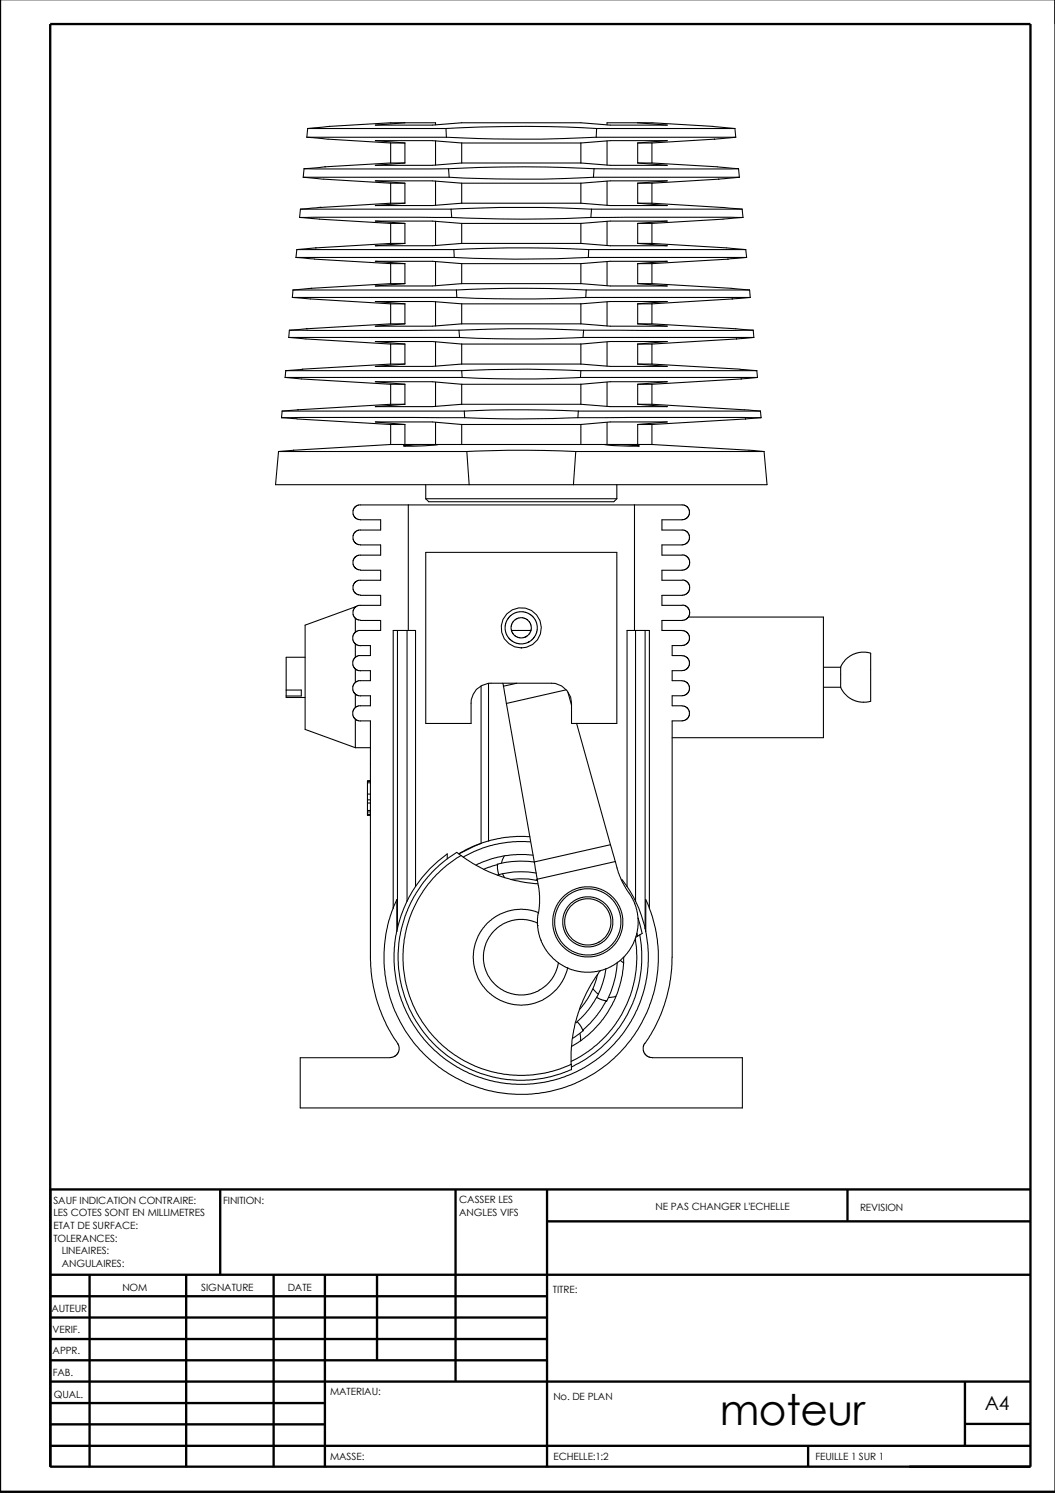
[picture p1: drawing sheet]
<svg xmlns="http://www.w3.org/2000/svg" width="210mm" height="297mm" viewBox="0 0 210 297" stroke-linecap="round" stroke-linejoin="round" font-family="sans-serif">
<g fill="none" stroke="#000" stroke-width=".47">
<path d="M0 -.1v296.9h209.9M10 4.8h195v287h-195zM43.8 236.6v17M90.6 236.6v38.3M108.8 236.6v55.3M168.6 236.6v6.3M205 236.6h-195v55.3M10 257.9h98.8M10 253.6h195M17.8 253.6v38.3M37 253.6v38.3M54.4 253.6v38.3"/>
<path d="M64.6 253.6v38.3M75 253.6v17M108.8 243h96.2M10 274.9h195M10 279.1h54.6M10 262.1h98.8M10 266.4h98.8M10 270.6h98.8M192 274.8v12.7M10 283.4h54.6M10 287.7h195M160.8 287.5v4.3"/>
<path d="M192 283.3h13"/>
</g>
<g fill="none" stroke="#000" stroke-width=".21">
<path d="M60.3 35.3l3.8 .3 13.6 .8M60.3 35.3h29.1M60.5 33.6h28.7M60.5 33.6l-.2 1.7M61 27.3l4.1 .4 12.6 .7M61 27.3h27.8M61.2 25.6h27.5M61.2 25.6l-.2 1.7M77.7 32.4l-13 .8-4.2 .4M77.7 28.4v4M77.7 36.4v4M77.7 36.4h2.9"/>
<path d="M77.7 32.4h2.9M77.7 28.4h2.9M80.6 36.4l-5.9-.4h11.3l5.9 .4M80.6 32.4l-5.9 .5h11.3l5.9-.5M80.6 28.4l-5.9-.4h11.3l5.9 .4M80.6 24.4l-5.9 .5h11.3l5.9-.5h23.7l5.8 .5h11.4l-5.9-.5M80.6 28.4v4M80.6 36.4v4M86.7 24.8v-.4h-9l-12.1 .7-4.4 .5M86.7 28v4.9M86.7 36v4.9M88.7 25.6a264.5 264.5 0 0 1 30 0"/>
<path d="M88.7 25.6l.1 1.7M88.8 27.3a290.9 290.9 0 0 0 29.8 0M89.2 33.6a275 275 0 0 1 29 0M89.2 33.6l.2 1.7M89.4 35.3a270.4 270.4 0 0 0 28.7 0M91.9 36.4h23.7M91.9 32.4h23.7M91.9 28.4h23.7M91.9 28.4v4M91.9 36.4v4M115.6 36.4l5.8-.4h11.4l-5.9 .4M115.6 32.4l5.8 .5h11.4l-5.9-.5"/>
<path d="M115.6 28.4l5.8-.4h11.4l-5.9 .4M115.6 28.4v4M115.6 36.4v4M118.1 35.3h29M118.2 33.6h28.7M118.2 33.6l-.1 1.7M118.6 27.3h27.8M118.7 25.6h27.5M118.7 25.6l-.1 1.7M120.8 24.8v-.4a153.6 153.6 0 0 1 22.2 .9l3.2 .3M120.8 28v4.9M120.8 36v4.9"/>
<path d="M126.9 36.4h2.8M126.9 32.4h2.8M126.9 28.4h2.8M126.9 28.4v4M126.9 36.4v4M129.7 32.4l13 .8 4.2 .4M129.7 28.4v4M129.7 36.4v4M146.2 25.6l.2 1.7M146.4 27.3l-4.3 .4-12.4 .7M146.9 33.6l.2 1.7M147.1 35.3l-4.1 .3-13.3 .8"/>
<path d="M58.2 59.2l19.5 1.3M58.2 59.2h32.7M58.3 57.7h32.5M58.3 57.7l-.1 1.5M58.9 51.2l18.8 1.3M58.9 51.2h31.5M59.1 49.7h31.2M59.1 49.7l-.2 1.5M59.6 43.3l18.1 1.1M59.6 43.3h30.3M59.8 41.6h29.9M59.8 41.6l-.2 1.7"/>
<path d="M77.7 56.4l-19.4 1.3M77.7 48.4l-18.6 1.3M77.7 40.4l-13.9 .8-4 .4M77.7 44.4v4M77.7 52.5v3.9M77.7 56.4h2.9M77.7 52.5h2.9M77.7 44.4h2.9M77.7 48.4h2.9M77.7 40.4h2.9M80.6 56.4l-5.9 .5h11.3l5.9-.5M80.6 52.5l-5.9-.5h11.3l5.9 .5"/>
<path d="M80.6 44.4l-5.9-.4h11.3l5.9 .4M80.6 48.4l-5.9 .5h11.3l5.9-.5M80.6 40.4l-5.9 .5h11.3l5.9-.5M80.6 44.4v4M80.6 52.5v3.9M86.7 44v4.9M86.7 52v4.9M89.7 41.6l1.6-.1a261.9 261.9 0 0 1 26.4 .1M89.7 41.6l.2 1.7M89.9 43.3a283.1 283.1 0 0 0 27.7 0M90.3 49.7l10.7-.4 8.4 .1 7.7 .3M90.3 49.7l.1 1.5"/>
<path d="M90.4 51.2l12 .4 8.4-.1 6.3-.3M90.8 57.7l10.3-.3h8.1l7.4 .3M90.8 57.7l.1 1.5M90.9 59.2l11.6 .3 14-.3M91.9 56.4h23.7M91.9 52.5h23.7M91.9 44.4h23.7M91.9 48.4h23.7M91.9 40.4h23.7M91.9 44.4v4M91.9 52.5v3.9M115.6 56.4l5.8 .5h11.4l-5.9-.5"/>
<path d="M115.6 52.5l5.8-.5h11.4l-5.9 .5M115.6 44.4l5.8-.4h11.4l-5.9 .4M115.6 48.4l5.8 .5h11.4l-5.9-.5M115.6 40.4l5.8 .5h11.4l-5.9-.5M115.6 44.4v4M115.6 52.5v3.9M116.5 59.2h32.8M116.6 57.7h32.5M116.6 57.7l-.1 1.5M117.1 51.2h31.4M117.1 49.7h31.3M117.1 49.7v1.5"/>
<path d="M117.6 43.3h30.2M117.7 41.6h30M117.7 41.6l-.1 1.7M120.8 44v4.9M120.8 52v4.9M126.9 56.4h2.8M126.9 52.5h2.8M126.9 44.4h2.8M126.9 48.4h2.8M126.9 40.4h2.8M126.9 44.4v4M126.9 52.5v3.9"/>
<path d="M129.7 56.4l15.8 1 3.6 .3M129.7 48.4l18.7 1.3M129.7 40.4l18 1.2M129.7 44.4v4M129.7 52.5v3.9M147.7 41.6l.1 1.7M147.8 43.3l-18.1 1.1M148.4 49.7l.1 1.5M148.5 51.2l-18.8 1.3M149.1 57.7l.2 1.5M149.3 59.2l-19.6 1.3M56.7 75.1l21 1.4"/>
<path d="M56.7 75.1h35.2M56.9 73.7h35M56.9 73.7l-.2 1.4M57.4 67.1l20.3 1.4M57.4 67.1h34M57.6 65.7h33.7M57.6 65.7l-.2 1.4M77.7 72.4l-20.8 1.3M77.7 64.4l-20.1 1.3M77.7 60.5v3.9M77.7 68.5v3.9M77.7 76.5v3.9"/>
<path d="M77.7 76.5h2.9M77.7 72.4h2.9M77.7 68.5h2.9M77.7 64.4h2.9M77.7 60.5h2.9M80.6 76.5l-5.9-.6h11.3l5.9 .6M80.6 72.4l-5.9 .5h11.3l5.9-.5M80.6 68.5l-5.9-.6h11.3l5.9 .6M80.6 64.4l-5.9 .5h11.3l5.9-.5M80.6 60.5l-5.9-.5h11.3l5.9 .5M80.6 60.5v3.9M80.6 68.5v3.9"/>
<path d="M80.6 76.5v3.9M86.7 60v4.9M86.7 68v4.9M86.7 76v4.9M91.3 65.7l9.8-.3h7.8l7.2 .3M91.3 65.7l.1 1.4M91.4 67.1l11.2 .3 13.4-.3M91.9 73.7l13-.3 10.7 .3M91.9 76.5h23.7M91.9 72.4h23.7M91.9 68.5h23.7M91.9 64.4h23.7"/>
<path d="M91.9 73.7v1.4M91.9 60.5h23.7M91.9 60.5v3.9M91.9 68.5v3.9M91.9 76.5v3.9M91.9 75.1l10.8 .3 12.8-.3M115.5 75.1h35.2M115.6 76.5l5.8-.6h11.4l-5.9 .6M115.6 72.4l5.8 .5h11.4l-5.9-.5M115.6 73.7h35M115.6 68.5l5.8-.6h11.4l-5.9 .6M115.6 64.4l5.8 .5h11.4l-5.9-.5"/>
<path d="M115.6 73.7l-.1 1.4M115.6 60.5l5.8-.5h11.4l-5.9 .5M115.6 60.5v3.9M115.6 68.5v3.9M115.6 76.5v3.9M116 67.1h34M116.1 65.7h33.8M116.1 65.7l-.1 1.4M120.8 60v4.9M120.8 68v4.9M120.8 76v4.9M126.9 76.5h2.8"/>
<path d="M126.9 72.4h2.8M126.9 68.5h2.8M126.9 64.4h2.8M126.9 60.5h2.8M126.9 60.5v3.9M126.9 68.5v3.9M126.9 76.5v3.9M129.7 72.4l20.9 1.3M129.7 64.4l20.2 1.3M129.7 60.5v3.9M129.7 68.5v3.9M129.7 76.5v3.9"/>
<path d="M149.9 65.7l.1 1.4M150 67.1l-20.3 1.4M150.6 73.7l.1 1.4M150.7 75.1l-21 1.4M55.4 89.8h37.5M55.4 89.8l-.6 6.6h97.8l-.6-6.6M56 83.1l21.7 1.4M56 83.1h36.5M56.1 81.8h36.3M56.1 81.8l-.1 1.3M77.7 88.4l-22.3 1.4M77.7 80.4l-21.6 1.4"/>
<path d="M77.7 84.5v3.9M77.7 88.4h52M77.7 84.5h2.9M77.7 80.4h2.9M80.6 84.5l-5.9-.6h11.3l5.9 .6M80.6 80.4l-5.9 .5h11.3l5.9-.5M80.6 84.5v3.9M83.6 88.4l-3.3 .3a39.4 39.4 0 0 0 6.9-.3M84.7 99.2l.6 .6h36.8l.6-.6M84.7 96.4v2.8M84.7 99.2h38M86.7 84v4.4"/>
<path d="M91.9 84.5h23.7M91.9 80.4h23.7M91.9 84.5v3.9M92.4 81.8l8.8-.3 13.9 .3M92.4 81.8l.1 1.3M92.5 83.1l10.3 .3 12.2-.3M92.9 89.8l8.4-.2 13.3 .2M92.9 89.8l.4 6.6M114.6 89.8h37.4M114.6 89.8l-.5 6.6M115 83.1h36.4M115.1 81.8h36.2"/>
<path d="M115.1 81.8l-.1 1.3M115.6 84.5l5.8-.6h11.4l-5.9 .6M115.6 80.4l5.8 .5h11.4l-5.9-.5M115.6 84.5v3.9M120.2 88.4l1.7 .2 5.3 .1-3.4-.3M120.8 84v4.4M122.7 96.4v2.8M126.9 84.5h2.8M126.9 80.4h2.8M126.9 84.5v3.9M129.7 88.4l22.3 1.4M129.7 80.4l21.6 1.4"/>
<path d="M129.7 84.5v3.9M151.3 81.8l.1 1.3M151.4 83.1l-21.7 1.4M71.7 113.5h4v1.9h-4.4l-.6 .3-.3 .5-.2 1.1 .3 .6 .5 .3 .7 .2h4v2h-4.4l-.8 .5-.3 .6 .2 1.1 .6 .6 .7 .2M71.7 113.4l-.7-.2-.6-.6-.2-1.1 .3-.5 .8-.6h4.4v-2h-4l-.7-.2-.5-.3-.3-.6 .2-1.1 .3-.5 .6-.2h4.4v-2.1h-4l-1-.3-.4-.7-.1-.8 .4-.7 .7-.4h64.8l.6 .3 .5 .8-.1 .8-.4 .7-1 .3h-4v2.1h4.4l.6 .2 .4 .7 .1 .5-.2 .7-.3 .5-.5 .2-4.5 .1v2h4.4l.8 .6 .3 .9-.3 .9-.8 .6-4.4 .1v1.9h4M81.2 100.5v24.9M84.7 109.9h38v34h-9v-4a4 4 0 0 0-4-4h-12a3.9 3.9 0 0 0-4 4v4h-9zM126.2 100.5v24.9M135.7 115.4l.9 .3 .6 .8-.1 1-.5 .7-.9 .2h-4v2h4.4l.8 .6 .3 .9-.3 .9-.8 .6h-4.4v2h4M56.9 137.3h3v1.2h-3M60.7 130.8h-3.8v8h3.8M70.7 120.7h.1"/>
<path d="M70.7 120.7l-10 3.7v20.7l10 3.7M70.7 120.7v.1M70.7 123.1v2.7M70.7 128.1v2.7M70.7 133.1v2.7M70.7 138v2.8M71.7 123.4h4v2h-4.4l-.9 .6-.2 .6v.7l.2 .4 .5 .6 .8 .2M71.7 138.4h2v2h-2.4l-.5 .3-.5 .6-.1 1 .2 .4 .5 .6 .8 .2M71.7 128.4h2v2h-2.4l-.6 .4-.5 .8 .1 .9 .6 .8 .4 .1h2.4v2h-2.4l-.5 .3-.5 .6-.1 1 .2 .5 .5 .5 .8 .2M79.1 125.4v59.3M81 125.4v53.9M95.7 136.5v31.3l-4.4 2.1 2.9-1.5 3.6-1.3 3.8-.6h3.8"/>
<path d="M97.2 136v31.3M100 135.9l.2 .6M100.2 136.5l.6 3.5M100.8 140l5.5 31.5M101.8 125.4h3.9M102.8 135.9l-2.6 .6M104.6 126.7l.7-.6 .4-.7v-.7l-.3-.9-.5-.5-.7-.4h-.7l-.9 .3-.5 .5-.4 .7v.7l.3 .9 .5 .5 .7 .4h.7l.7-.2M105.2 127.7l-1.1 .4-1.2-.1-1.2-.6-.8-.9-.4-1.2 .1-1.2 .6-1.2 .9-.8 1.2-.4 1.2 .1 1.2 .6 .9 1 .3 1.1-.1 1.2-.6 1.2-1 .9M112.6 137.2l-11.8 2.8M113 137.7l.7 2.6M126.4 125.4v53.9M128.4 125.4v59.3"/>
<path d="M135.7 125.5l.7 .1 .6 .6 .2 .8-.3 .9-.8 .5h-2.4v2h2M135.7 130.5l.7 .1 .6 .6 .2 .8-.3 .9-.8 .5h-2.4v2l2.5 .1 .7 .5 .3 .6-.2 1-.6 .7-.7 .1h-2v2h2M137 122.8h26.8v24h-30.1M163.8 136.7h3.5M163.8 132.8h3.5M167.3 136.7l.6 1.2 .8 .7 .9 .6 1.7 .5h1.1l.8-.2M167.3 132.8l.8-1.4 .9-.8 .8-.5 1.5-.3h1l.9 .2v9.6M167.3 132.8v3.9M70.7 148.8h3M70.7 143v5.8M71.7 143.4h2v47.1a31.4 31.4 0 0 0 5.6 17.5l.1 .8-.3 .9-.8 .6-.7 .1M73.1 155.4h.6"/>
<path d="M73.1 159.8h.6M73.1 158h.6M73.1 155.7h.6M73.1 159.1h.6M73.7 155.4h-.6v6.8h.6M114.7 143.9l6.8 24.2M135.7 140.5l.7 .1 .6 .6 .2 .7-.3 1-.8 .5h-2.4v48.5a30.1 30.1 0 0 1-5.4 15.7M73.1 161.5h.6M73.1 161.2h.6M73.1 162h.6M73.1 162.1h.6M81 179.3l-1.2 2.9-.7 2.5"/>
<path d="M82.7 176.4l-1.7 2.9M82.7 176.4v-51h-4.5v55.3M89 170.9v-1a24.6 24.6 0 0 0-6.3 6.5M91.7 170.2l-2.8 2-2.2 1.9-1.5 1.8-1.8 2.6-1 2-.8 1.9-.7 2.2a22.2 22.2 0 0 0-.7 5.1l.1 2.9 .3 2.6 .9 3 1.5 3.5 2.4 3.6 2.6 2.7 2.5 1.9 1.7 1.1 2.4 1.1 3.3 1.1a22.2 22.2 0 0 0 5.1 .8l2.9-.1 2.6-.4 3-.9 2.2-.8M91.7 170.2l2.1 1.4a29.6 29.6 0 0 0 13.2 4.3M91.7 170.2l-.9-.6-3.4 2.5-2.3 2.4-1.1 1.4-1.7 2.5-1.1 2.4-1.1 3.2a23.1 23.1 0 0 0-.9 5.6l.1 3 .3 2.4 .9 3.2 .6 1.7a24.6 24.6 0 0 0 21.8 15l3-.1 2.3-.3 3.3-.8 2.2-.9v-1.1M98.9 171.9v.1M99 172v1.2l.3 .8M99.1 172l-1 .3-1.9 .7M99.3 174l-.4 .1M100 173.9l.4 .7M100.3 170.3l-.5 1.4"/>
<path d="M101.6 175l3.5-.1 1.8 .3M105.5 167.5h-3.5l-3.6 .5-3.5 1.2-2.7 1.4M106 170.1l-3.1-.1-2.5 .3-2.4 .5-3.3 1.3M106.3 171.5l.6 3.4M106.3 171.5a18.7 18.7 0 0 0-7.3 .4M106.7 173.7h-.3a15.9 15.9 0 0 0-7.1 .3M106.9 174.9l-.2 .2M106.9 174.9l.2 1.3M107.1 176.2l.3 2-.3 3.5M115.5 177l.8-.2 1.9 .1 1.3 .4 1.1 .6 .9 .7 .7 .8 .7 1.1 .5 1.3 .1 1-.1 1.8-.4 1.4-.5 1-.7 .9-.9 .8-1.1 .7-1.4 .5-.8 .1-1.9-.1-1.4-.4-1-.6-.9-.6-.7-.9-.7-1.1-.5-1.3-.1-.9v-1.9l.5-1.4 .5-1 .7-.9 .8-.8 1.1-.6 1.5-.5M121.5 168.1l.9 3.3M121.5 168.1l-15.2 3.4"/>
<path d="M122.4 171.4l.6 2.2 .5 1.3 1.6 2.7M122.4 171.4l-15.5 3.5M123.7 174.9l1.1 1.5M124.8 176.4l1.6 2.9M124.8 176.4v-51h4.4v55.3M125.1 177.6l1.1 1.8 .5 1.7 .2 1.2v2.3l-.6 2.5-1.1 2-1.8 2-1.9 1.3-2.2 .8-1.7 .2h-1.4l-1.8-.3-1.8-.7-1.4-.8-1-.8-1.6-1.8-.6-1-.6-1.4-.5-2.5 .2-2.4M126.3 179.8h.1M126.4 179.3l1.2 2.9 .8 2.5M78.2 180.6l-.1 .3a26 26 0 0 0-1.7 8.5l.2 4a27.3 27.3 0 0 0 26.1 24.3l3.9-.1a27.3 27.3 0 0 0 24.4-26.1l-.2-4a27.6 27.6 0 0 0-1.6-6.8M78.2 180.7l.8-1.7v6.3M79.1 184.7l-.1 .6M107 183.7l-1.2-.5-1.2-.2-1.5-.1-1.3 .2-1.9 .8-1.1 .8-.8 .8-1.3 2.2-.5 2.2v1.2l.2 1.2 .8 1.9 .8 1.1 .8 .9 1.7 1 2.2 .7h2.2l2.3-.8 1.4-1 .7-.7 .8-1.1 .5-1 .5-1.8"/>
<path d="M107 184.1h.1M107.1 181.6l-1.2-.4a9.6 9.6 0 0 0-4-.1l-2.5 .8-1 .6-1.3 1-1 1.2-.9 1.4-.8 2.1a9.6 9.6 0 0 0 0 4.1l.8 2.4 .6 1 1 1.3 1.1 1 1.5 1 2.1 .7a9.6 9.6 0 0 0 4 .1l2.5-.8 2.2-1.7 1-1 .9-1.4 .8-2.4M107.7 187.1h.1M118 196.7l1 1.1M118.7 198.4l1 .5 .9 .2M118.7 198.4l-1.7 2.6-2.1 2.3M118.9 193.9l-.9 2.7-.7 1.5-1.4 2.1-.6 .6M119.5 193.1a28.4 28.4 0 0 0-5.9 16.2v2.4M120.6 192.7a15.2 15.2 0 0 1-1.9 5.7M120.6 199.1l-.7 1.3-1.1 1.5-1.3 1.6-1.5 1.5M120.6 199.1h.1M122.6 198.2l-1.5 .3"/>
<path d="M122.8 191.4a16.2 16.2 0 0 1-2.2 7.8M123.4 191.1l.7 .5M124.1 190.4l-.2 3.2-.6 2.5-.9 2.6-1.3 2.4-1.6 2.3-1.7 1.8-2.1 1.8-2 1.2M126.4 186.7a25.4 25.4 0 0 1-.1 8.2l-.6 2.2-.9 2.6-1.2 2.3-1.9 2.8-2.5 2.6-1.5 1.3-2.1 1.4-2 1.1M126.7 185.7l.1 .6M126.8 186.3l-.3 .2M127 182.7l.8 3-1 .6M127 182.7h.1M127.3 186l.4 3.2v2.4l-.4 3.5-1 3.4-1.5 3.5-2.3 3.4-2.9 3-3.3 2.5-2.6 1.4M128.4 185.3l.5 2.9v3.4a25.3 25.3 0 0 1-24.2 24.1h-2.2a25.3 25.3 0 0 1-24.1-24.3v-2.8l.6-3.3M129.2 180.7l-.7-1.7v6.3l-.1-.6M114.9 203.3l.5 .7 .6 .9"/>
<path d="M114.9 203.3l-.3 .2M115.4 205.6l.1 1.5M116 204.9v.2l-2.1 1.5M128.3 207.6l-.3 .6 .1 1.1 .6 .8 .7 .3h18.3v10h-88v-10h17.9"/>
<circle cx="103.7" cy="124.9" r="4"/>
<circle cx="116.9" cy="183.4" r="5"/>
<circle cx="116.9" cy="183.4" r="4.6"/>
<circle cx="117" cy="183.4" r="7"/>
</g>
<text font-size="8.4" x="143.2" y="283.5">moteur</text>
<text font-size="3.9" x="195.9" y="280.5">A4</text>
<g font-size="2">
<text x="10.6" y="239.5">SAUF INDICATION CONTRAIRE:</text>
<text x="44.4" y="239.5">FINITION:</text>
<text x="91.4" y="239.4">CASSER LES</text>
<text x="10.6" y="242">LES COTES SONT EN MILLIMETRES</text>
<text x="10.6" y="244.5">ETAT DE SURFACE:</text>
<text x="91.4" y="241.9">ANGLES VIFS</text>
<text x="130.4" y="240.8">NE PAS CHANGER L'ECHELLE</text>
<text x="171.1" y="241">REVISION</text>
<text x="10.6" y="247">TOLERANCES:</text>
<text x="12.3" y="249.5">LINEAIRES:</text>
<text x="12.3" y="252">ANGULAIRES:</text>
<text x="24.3" y="256.9">NOM</text>
<text x="40" y="256.9">SIGNATURE</text>
<text x="57.2" y="256.9">DATE</text>
<text x="110" y="257.2">TITRE:</text>
<text x="10.2" y="261">AUTEUR</text>
<text x="10.5" y="269.4">APPR.</text>
<text x="10.5" y="265.3">VERIF.</text>
<text x="10.5" y="273.7">FAB.</text>
<text x="10.7" y="278.1">QUAL.</text>
<text x="65.7" y="277.5">MATERIAU:</text>
<text x="110.1" y="278.6">No. DE PLAN</text>
<text x="65.7" y="290.5">MASSE:</text>
<text x="110.1" y="290.5">ECHELLE:1:2</text>
<text x="162.3" y="290.4">FEUILLE 1 SUR 1</text>
</g>
</svg>
